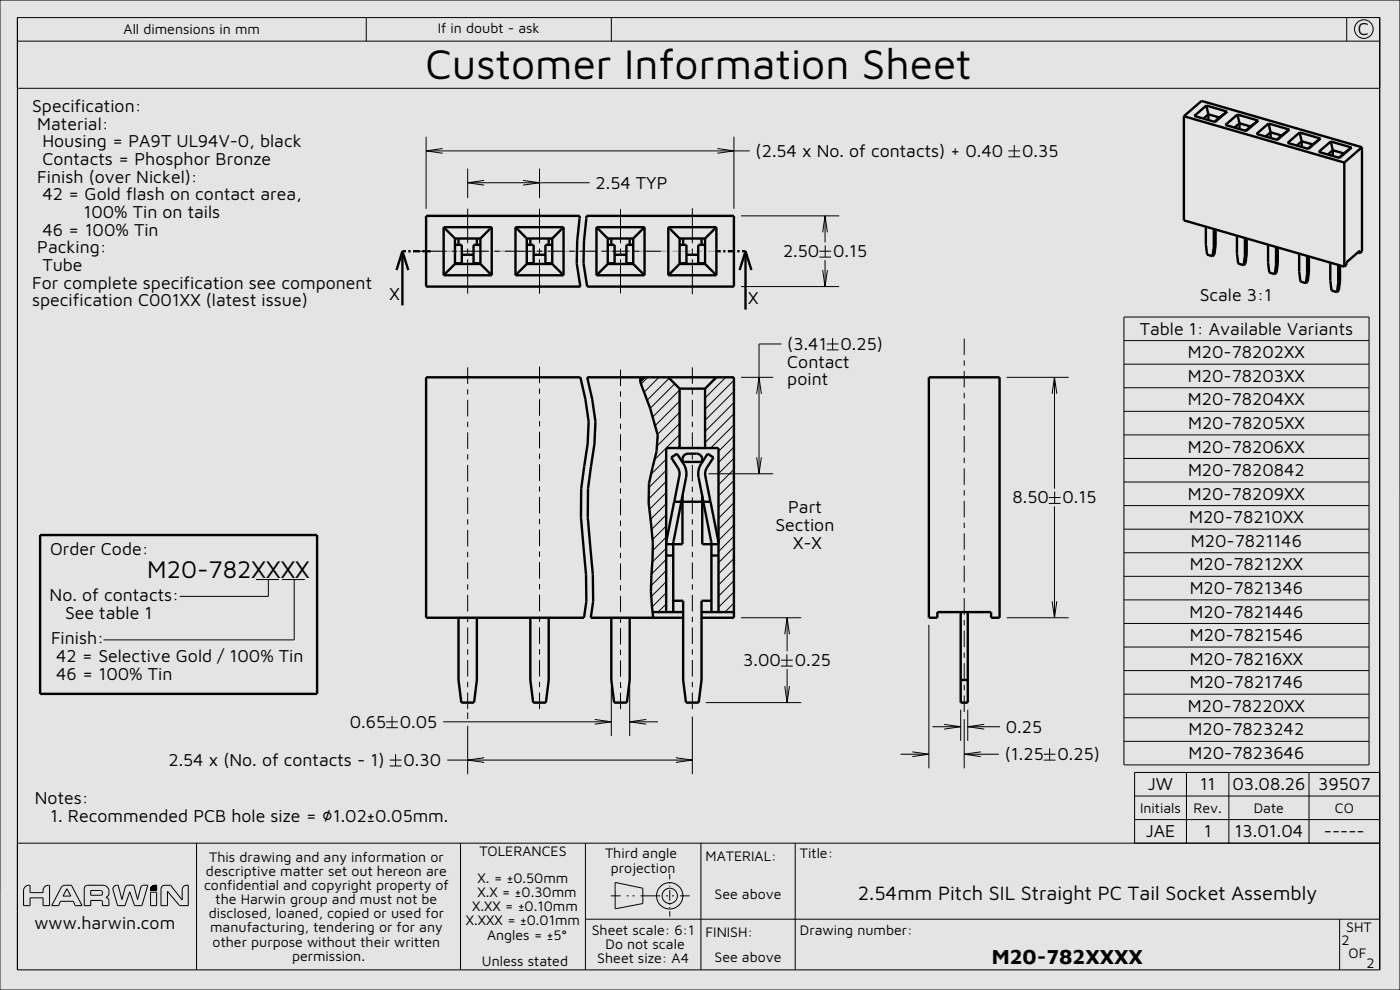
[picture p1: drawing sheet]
<svg xmlns="http://www.w3.org/2000/svg" width="297mm" height="210mm" viewBox="0 0 297 210" stroke-linecap="round" stroke-linejoin="round" font-family="sans-serif">
<path d="M0 0h297v210h-297z" fill="#e5e5de"/>
<path d="M0 0h297v210h-297z" fill="none" stroke="#e5e5de" stroke-width=".21"/>
<g fill="none" stroke="#000" stroke-width=".21">
<path d="M0 0h297v210h-297zM3.7 3.7h289v202h-289zM3.7 8.7h289M3.7 18.7h289M77.7 3.7v5M129.7 3.7v5M285.7 3.7v5M90.4 32h68.7M90.4 29v15.3M93.9 31.5l-3.5 .5 3.5 .5M99.2 35.8v6.2M99.2 38.8h25.9"/>
<path d="M102.7 38.3l-3.5 .5 3.5 .5M111 38.3l3.5 .5-3.5 .5M114.5 35.8v6.2M152.2 31.5l3.5 .5-3.5 .5M155.7 29v15.3M213.9 32h2.5M213.9 33.3h2.5M215.2 30.8v2.5M157.2 45.8h20.8M173.8 53.3h2.5M173.8 54.5h2.5M174.5 49.3l.5-3.5 .5 3.5"/>
<path d="M174.5 57.3l.5 3.5 .5-3.5M175 45.8v5.6M175 55.2v5.6M175.1 52v2.5M157.2 60.8h20.8M165.8 73h-4.8v27.5M175.4 73h2.5M175.4 74.2h2.5M176.6 71.7v2.5M238.4 67.3h52v95h-52zM238.4 72.3h52M238.4 77.3h52"/>
<path d="M137.4 80l-1.4 1.5M139.8 80l-3.2 3.2M141.3 97.4l-3.2 3.2M141.3 99.8l-3.6 3.6M142 80.2l-4.7 4.7M143.1 81.4l-5.2 5.2M144.2 82.7l-5.8 5.8M144.2 85.1l-5.2 5.2M144.2 87.5l-4.7 4.6M144.2 89.8l-4.8 4.8M144.2 92.2l-5.4 5.3M144.2 94.6l-.5 .4"/>
<path d="M154 80l-4.4 4.4M155.7 80.7l-6.1 6.1M155.7 83l-6.1 6.2M155.7 85.4l-6.1 6.1M155.7 87.8l-6.1 6.1M155.7 90.1l-4.9 4.9M155.7 92.5l-3.3 3.3M155.7 94.8l-3.3 3.3M155.7 97.2l-3.3 3.3M155.7 99.6l-3.3 3.2M157.2 80h6.8M160.5 83.5l.5-3.5 .5 3.5"/>
<path d="M160.5 97l.5 3.5 .5-3.5M213.6 80h13.1M223.2 83.5l.5-3.5 .5 3.5M223.7 80v23.7M238.4 82.3h52M238.4 87.3h52M238.4 92.3h52M238.4 97.3h52M141.3 102.1l-3.7 3.7M141.3 104.5l-3.5 3.5M141.3 106.9l-3.3 3.3M141.3 109.2l-3.1 3.1"/>
<path d="M141.3 111.6l-2.9 2.9M141.3 113.9l-2.8 2.9M141.3 116.3l-2.9 2.9M141.3 118.7l-3.1 3.1M150.3 100.5h13.7M155.7 101.9l-3.3 3.3M155.7 104.3l-3.3 3.3M155.7 106.7l-3.3 3.2M155.7 109l-3.3 3.3M155.7 111.4l-3.3 3.3M155.7 113.7l-3.3 3.3M155.7 116.1l-3.3 3.3"/>
<path d="M155.7 118.5l-3.3 3.2M222.5 105.5h2.5M222.5 106.8h2.5M223.7 107.4v23.6M223.7 104.3v2.5M238.4 102.3h52M238.4 107.3h52M238.4 112.3h52M238.4 117.3h52M54.3 122.9h4.9M56.9 122.9v3.6h-18.8M59.8 122.9h4.9"/>
<path d="M62.4 122.9v12.8h-40.4M141.3 121l-3.2 3.2M141.3 123.4l-3.1 3.2M141.3 125.8l-3 3M141.3 128.1l-1.7 1.7M155.7 120.8l-3.3 3.3M155.7 123.2l-3.3 3.3M155.7 125.6l-3.3 3.2M155.7 127.9l-1.9 1.9M157.2 131h12.8M166.5 134.5l.5-3.5 .5 3.5M166.9 138.8v2.5"/>
<path d="M167 131v7.2M197.1 132.5v30.5M213.6 131h13.1M223.2 127.5l.5 3.5 .5-3.5M238.4 122.3h52M238.4 127.3h52M238.4 132.3h52M238.4 137.3h52M81.9 153.1h2.5M81.9 154.4h2.5M83.2 151.9v2.5M83.9 160v2.5"/>
<path d="M94 153.1h35.7M99.2 151.1v1.4M99.2 154v10.2M126.2 152.6l3.5 .5-3.5 .5M129.7 145.7v10.4M133.6 153.1h6M133.6 145.7v10.4M137.1 152.6l-3.5 .5 3.5 .5M146.9 152v12.2M149.7 149h20.3M165.7 140h2.5M165.7 141.3h2.5"/>
<path d="M166.5 145.5l.5 3.5 .5-3.5M167 141.9v7.1M191.1 160h6M193.6 159.5l3.5 .5-3.5 .5M197.8 154.2h6M200.3 153.7l3.5 .5-3.5 .5M203.8 150.5v6.7M204.6 160h7.3M204.6 152.5v10.5M205.3 154.2h6.8M205.3 150.5v6.7M208.1 159.5l-3.5 .5 3.5 .5"/>
<path d="M208.8 153.7l-3.5 .5 3.5 .5M221.4 160h2.5M222.7 158.7v2.5M238.4 142.3h52M238.4 147.3h52M238.4 152.3h52M238.4 157.3h52M41.7 178.9v26.8M82.7 161.2h2.5M82.7 162.5h2.5M94.9 161.2h52M97.7 178.9v26.8"/>
<path d="M102.7 160.7l-3.5 .5 3.5 .5M124.2 178.9v26.8M143.4 160.7l3.5 .5-3.5 .5M148.7 178.9v26.8M168.7 178.9v26.8M221.4 161.2h2.5M240.7 168.9h52M240.7 173.9h52M251.7 163.9v15M260.7 163.9v15M277.7 163.9v15M292.7 163.9h-52v15"/>
<path d="M292.7 178.9h-289M5.4 188.1l.3-.2 .7-.1v1.5h2.7a1.24 1.24 0 0 1 1.4-1.5v4.3h-1.4v-1.6h-2.7v1.6h-1.4v-3.3zM13 188.2l.7-.4h1.5l2.2 4.3h-1.5l-.3-.9h-2.8l-.4 .9h-1.4zM14.2 188.5l.8 1.6h-1.6zM18.1 188l.4-.2h3.3a1.39 1.39 0 0 1 1.3 1 1.39 1.39 0 0 1-.6 1.6l.5 .4 .1 1.3h-1.4v-.6a.37 .37 0 0 0-.4-.5h-2.1v1.1h-1.3v-3.6zM19.2 188.9h2.3l.2 .3v.4l-.3 .3h-2.2zM26.6 188.2l-.7 2.6-.8-3a.95 .95 0 0 0-1.2 .9M29.9 188.2l-.7 2.6-.8-3h-1.3l-.5 .4M29.9 188.2l.5-.4h1l-1.3 4.3h-1.6l-1-2.9-1 2.9h-1.5l-1.1-3.5M31.9 189.3h1.3v2.8h-1.3zM32.3 188l-.1 .1M32.5 187.9l-.5 .4"/>
<path d="M32.6 187.8l-.6 .6M32.7 187.8l-.7 .7M32.8 187.8l-.9 .8M32.9 187.8l-1 .9M32.9 187.8l-1 1M33 187.8a.95 .95 0 0 0-1.1 1.1h1.3v-1.1M33 187.8h.2M33 187.8l-1.1 1.1 1.2-1.1M33.2 187.8l-1.2 1.1M33.2 187.8l-1.1 1.1M33.2 187.8l-1 1.1M33.2 187.9l-1 1"/>
<path d="M33.2 188l-.9 .9M33.2 188l-.8 .9M33.2 188.1l-.7 .8M33.2 188.2l-.7 .7M33.2 188.3l-.6 .6M33.2 188.3l-.5 .6M33.2 188.4l-.4 .5M33.2 188.5l-.4 .4M33.2 188.6l-.3 .3M33.2 188.6l-.2 .3M33.2 188.7l-.2 .2M33.2 188.8l-.1 .1"/>
<path d="M33.2 188.9h.1M39.5 187.8h.4v4.3h-1.8l-2.6-3v3h-1.4v-3.4l.3-.6 .4-.3h1.4l2.5 3.1v-2.4l.4-.6 .5-.1M124.2 195h168.5M129.6 190h2.1M130.5 187.2l5.9 1.2v3.3l-5.9 1.1zM132.9 190h.5M134.2 190h.4M135.9 190h4.2M141.3 190h.4M142.1 185.4v1.1M142.1 187.2v.2M142.1 187.9v.2"/>
<path d="M142.1 188.8v2.2M142.1 191.7v.2M142.1 192.4v.2M142.1 193.3v1.1M142.6 190h.4M144.2 190h2.1M284.2 195v10.7"/>
<circle cx="289.3" cy="6.2" r="1.98"/>
<circle cx="142.1" cy="190" r="2.79"/>
<circle cx="142.1" cy="190" r="1.62"/>
</g>
<g fill="none" stroke="#000" stroke-width=".51">
<path d="M251.2 24.7l3.7-3.3 34 9.8M251.2 24.7v22l34 9.9M251.2 24.7l34 9.8M255.9 22.4l-2.5 2.2 4.4 1.3 2.5-2.2M255.9 22.4l.5 1.9M255.9 22.4l4.4 1.3M256.4 24.3l-1.1 .9M256.4 24.3v1.2M256.4 24.3l2.3 .6M258.7 24.9l-1.1 .9M260.3 23.7l-1.6 1.2M262.5 24.3l-2.5 2.2 4.4 1.3 2.5-2.2"/>
<path d="M262.5 24.3l.4 1.9M262.5 24.3l4.4 1.3M262.9 26.2l-1 .9M262.9 26.2v1.2M262.9 26.2l2.4 .6M265.3 26.8l-1.1 .9M266.9 25.6l-1.6 1.2M269.1 26.2l-2.5 2.2 4.4 1.3 2.5-2.2M269.1 26.2l.4 1.9M269.1 26.2l4.4 1.3M269.5 28.1l-1 .9M269.5 28.1v1.2"/>
<path d="M269.5 28.1l2.4 .6M271.9 28.7l-1.1 .9M273.5 27.5l-1.6 1.2M275.7 28.1l-2.5 2.2 4.4 1.3 2.5-2.2M275.7 28.1l.4 1.9M275.7 28.1l4.4 1.3M276.1 30l-1 .9M276.1 30v1.2M276.1 30l2.4 .6M278.5 30.6l-1.1 1M280.1 29.4l-1.6 1.2M282.3 30l-2.5 2.2 4.4 1.3 2.5-2.2"/>
<path d="M282.3 30l4.4 1.3M282.3 30l.4 1.9M282.7 31.9l-1 .9M282.7 31.9v1.2M282.7 31.9l2.4 .6M285.1 32.5l-1.1 1M285.2 34.5v22.1M286.7 31.3l-1.6 1.2M288.9 31.2l-3.7 3.3M288.9 31.2v22.1l-.4 .4M84.1 57.3l1.3-4 1.2 4M86.1 53.3h-.7v11.5"/>
<path d="M86.6 53.3h.5M87.6 53.3h1.5M89.6 53.3h.5M90.4 45.8h32.6l-.6 5.3-.1 4.8 .8 4.9h-32.7zM90.6 53.3h.8M94.1 58.4h10.2M94.1 48.2h10.2M94.1 48.2v10.2M94.1 48.2l2.4 2.4M96.5 51.9h1.5v3.9h-1.5M96.5 56h5.4M96.5 50.6h5.4"/>
<path d="M96.5 50.6v5.4M96.5 56l-2.4 2.4M96.6 51.9l-.1 .1M96.8 51.9h.1M97.3 50.6v1.3M98 54h2.5M101.2 50.6v1.3M101.6 51.9h.1M101.8 51.9l.1 .1M101.9 51.9h-1.4v3.9h1.4M101.9 50.6v5.4M101.9 56l2.4 2.4"/>
<path d="M104.3 48.2l-2.4 2.4M104.3 48.2v10.2M109.4 58.4h10.2M109.4 48.2h10.2M109.4 48.2v10.2M109.4 48.2l2.4 2.4M111.8 51.9h1.4v3.9h-1.4M111.8 56h5.4M111.8 50.6h5.4M111.8 50.6v5.4M111.8 56l-2.4 2.4M111.9 51.9l-.1 .1"/>
<path d="M112.1 51.9h.1M112.5 50.6v1.3M113.2 54h2.5M116.4 50.6v1.3M116.8 51.9h.1M117.1 51.9l.1 .1M117.2 51.9h-1.5v3.9h1.5M117.2 56l2.4 2.4M117.2 50.6v5.4M119.6 48.2l-2.4 2.4M119.6 48.2v10.2M124.4 45.8h31.3v15h-31.1l-.8-4.9 .1-4.8z"/>
<path d="M126.5 48.2v10.2M126.5 58.4h10.2M126.5 48.2l2.4 2.4M126.5 48.2h10.2M128.9 51.9h1.5v3.9h-1.5M128.9 50.6v5.4M128.9 56l-2.4 2.4M128.9 56h5.4M128.9 50.6h5.4M129 51.9l-.1 .1M129.2 51.9h.1M129.7 50.6v1.3"/>
<path d="M130.4 54h2.5M133.6 50.6v1.3M134 51.9h.1M134.2 51.9l.1 .1M134.3 51.9h-1.4v3.9h1.4M134.3 50.6v5.4M134.3 56l2.4 2.4M136.7 48.2l-2.4 2.4M136.7 48.2v10.2M141.8 58.4h10.2M141.8 48.2v10.2M141.8 48.2h10.2"/>
<path d="M141.8 48.2l2.4 2.4M144.2 51.9h1.4v3.9h-1.4M144.2 50.6v5.4M144.2 56h5.4M144.2 50.6h5.4M144.2 56l-2.4 2.4M144.3 51.9l-.1 .1M144.5 51.9h.1M144.9 50.6v1.3M145.6 54h2.5M148.8 50.6v1.3M149.3 51.9h.1"/>
<path d="M149.5 51.9l.1 .1M149.6 51.9h-1.5v3.9h1.5M149.6 50.6v5.4M149.6 56l2.4 2.4M152 48.2l-2.4 2.4M152 48.2v10.2M152.2 53.3h.7M153.4 53.3h.5M154.4 53.3h1.5M156.4 53.3h.5M156.9 57.3l1.3-4 1.2 4M157.4 53.3h.8v12.4"/>
<path d="M255.8 48.1v3.8l.3 2.1 1.1 .3M257.5 48.6v3.7M257.5 52.3l-.3 2M257.9 48.7v3.3M257.9 52l-.3 2-.4 .3M257.9 52l-.4 .3M262.4 50v3.8l.3 2.1 1.1 .3M264.1 50.5v3.7M264.1 54.2l-.3 2M264.5 50.6v3.3M264.5 53.9l-.3 2-.4 .3M264.5 53.9l-.4 .3"/>
<path d="M269 51.9v3.8l.3 2.1 1.1 .4M270.7 52.4v3.8M270.7 56.2l-.3 2M271.1 52.5v3.3M271.1 55.8l-.3 2-.4 .4M271.1 55.8l-.4 .4M275.6 53.8v3.8l.3 2.1 1.1 .4M277.3 54.3v3.8M277.3 58.1l-.3 2M277.7 54.4v3.3M277.7 57.7l-.3 2-.4 .4M277.7 57.7l-.4 .4"/>
<path d="M282.2 55.7v3.8l.3 2.1 1.1 .4M283.9 56.2v3.8M283.9 60l-.3 2M284.3 56.3v3.3M284.3 59.6l-.3 2-.4 .4M284.3 59.6l-.4 .4M288 53.6l.5 .1M288.5 53.7v-.5l-2.9 2.5v.5l-.4 .4M90.4 80h32.7l1.1 4.7 .7 4.7-.2 4.8-1.4 9.5-.1 6 1.1 12.2 .1 5.7-.5 3.4h-33.5zM135.9 80l-.1 1 2.1 5.6 1.6 5.7-.2 3.5-1.6 6.8-.1 4.1 .9 8.4-.1 3.5a45.8 45.8 0 0 0 .2 12.4M136.7 80l-.9 1M141.8 80l2.4 2.4"/>
<path d="M144.2 82.4v12.6M144.2 82.4h5.4M144.8 98.1a1.44 1.44 0 0 1 .5-1.7l.7-.2h1.8a1.2 1.2 0 0 1 1.2 1v.9M144.8 98h4.2M149.6 82.4v12.6M152 80l-2.4 2.4M197.1 80h15v51h-1.8v-1.2h-11.4v1.2h-1.8zM8.5 113.5h58.8v33.7h-58.8zM141.3 117.8h1.5M143 106.4h.1M144.5 106.4h-1.5M144.5 106.4h.1"/>
<path d="M144.8 106.4h4.2M144.8 105.1v10.3h-3.5l2.9-14.8-.2-1.1-1.6-2.5 1.2-.8 1.6 2.6 .4 1v1l-2.8 14.4v14.6M149 105.1v10.3h3.4l-.1-.8M149.2 106.4h1.5M150.7 106.4h.1M150.9 117.8h1.5M152.4 115l-2.8-14.4 .2-1.1 1.6-2.5-1.3-.8-1.6 2.6-.3 1-.1 1 2.8 14.4v14.6M97.3 131v13.2l.6 4.8h2.7l.6-4.8v-13.2M112.5 131v13.2l.6 4.8h2.7l.6-4.8v-13.2M129.7 131v13.2l.6 4.8h2.7l.6-4.8v-13.2M138.4 129.8h6.5M141.3 129.8v-34.8h11.1v34.8"/>
<path d="M142.8 127.4h2.1v16.8l.6 4.8h2.7l.6-4.8v-16.8h2.1M144.9 131h-19.6l.5-3.4v-5.7l-1.1-12.2v-6l1.4-9.5 .2-4.8-.7-4.7-1-4.7h31.1v51h-6.9M148.8 129.8h6.9M203.8 129.8v19.2h1.5v-19.2M203.8 144.2h1.5"/>
</g>
<g fill="none" stroke="#9196a0" stroke-width=".21">
<path d="M91.4 53.3h1.9M94.5 53.3h1.3M97.1 53.3h3.8M102.1 53.3h1.3M104.7 53.3h3.8M109.7 53.3h1.3M112.3 53.3h3.8M117.3 53.3h1.3M119.9 53.3h3.8M124.9 53.3h1.3M127.5 53.3h3.8M132.5 53.3h1.3"/>
<path d="M135.1 53.3h3.8M140.1 53.3h1.3M142.7 53.3h3.8M147.7 53.3h1.3M150.3 53.3h1.9"/>
</g>
<!-- layer: 02___PRT_ALL_AXES -->
<g fill="none" stroke="#000" stroke-width=".21">
<path d="M89.1 53.3h5.6M95.8 53.3h1.2M98.1 53.3h5.6M99.2 44.3v7.3M99.2 52.7v1.2M99.2 55v7.3M104.9 53.3h1.1M107.1 53.3h5.7M113.9 53.3h1.1M114.5 44.3v7.3M114.5 52.7v1.2M114.5 55v7.3"/>
<path d="M116.1 53.3h3.5M120.8 53.3h1.1M123 53.3h3.5M127.6 53.3h1.1M129.9 53.3h3.5M131.6 44.3v7.3M131.6 52.7v1.2M131.6 55v7.3M134.5 53.3h1.1M136.7 53.3h3.5M146.9 44.2v7.4M146.9 52.7v1.2"/>
<path d="M146.9 55v7.4M99.2 77.9v3.5M114.5 77.8v3.5M131.6 78.4v3.5M146.9 77.9v3.5M204.6 71.8v3.5M204.6 76.4v1.2M204.6 78.7v3.5M99.2 82.6v1.1M99.2 84.8v3.5M99.2 89.5v1.1M99.2 91.7v3.5"/>
<path d="M99.2 96.4v1.1M99.2 98.6v3.5M114.5 82.4v1.1M114.5 84.7v3.5M114.5 89.3v1.2M114.5 91.6v3.5M114.5 96.2v1.2M114.5 98.5v3.5M131.6 83v1.1M131.6 85.3v3.4M131.6 89.9v1.1M131.6 92.1v3.5"/>
<path d="M131.6 96.7v1.1M131.6 99v3.4M146.9 82.6v1.1M146.9 84.8v3.5M146.9 89.5v1.1M146.9 91.7v3.5M146.9 96.4v1.1M146.9 98.6v3.5M204.6 83.3v1.2M204.6 85.6v3.5M204.6 90.2v1.1M204.6 92.5v3.5"/>
<path d="M204.6 97.1v1.1M204.6 99.4v3.5M99.2 103.3v1.1M99.2 105.5v3.5M99.2 110.2v1.1M99.2 112.4v3.5M99.2 117.1v1.1M99.2 119.3v3.5M114.5 103.2v1.1M114.5 105.4v3.5M114.5 110.1v1.1M114.5 112.3v3.5"/>
<path d="M114.5 117v1.1M114.5 119.2v3.6M131.6 103.6v1.1M131.6 105.8v3.5M131.6 110.4v1.1M131.6 112.7v3.4M131.6 117.3v1.1M131.6 119.5v3.5M146.9 103.3v1.1M146.9 105.5v3.5M146.9 110.2v1.1M146.9 112.4v3.5"/>
<path d="M146.9 117.1v1.1M146.9 119.3v3.5M204.6 104v1.1M204.6 106.2v3.5M204.6 110.9v1.1M204.6 113.1v3.5M204.6 117.7v1.2M99.2 123.9v1.2M99.2 126.2v3.5M99.2 130.8v1.2M99.2 133.1v3.5M99.2 137.7v1.2"/>
<path d="M99.2 140v3.5M114.5 123.9v1.1M114.5 126.1v3.6M114.5 130.8v1.1M114.5 133.1v3.5M114.5 137.7v1.1M114.5 140v3.5M131.6 124.1v1.2M131.6 126.4v3.5M131.6 131v1.1M131.6 133.2v3.5M131.6 137.8v1.2"/>
<path d="M146.9 123.9v1.2M146.9 126.2v3.5M146.9 130.8v1.2M146.9 133.1v3.5M146.9 137.7v1.2M146.9 140v3.5M204.6 120v3.5M204.6 124.6v1.2M204.6 126.9v3.5M204.6 131.5v1.1M204.6 133.8v3.5M204.6 138.4v1.1"/>
<path d="M99.2 144.6v1.2M99.2 146.9v3.5M114.5 144.6v1.2M114.5 146.9v3.5M131.6 145.8h.1M131.6 140.1v3.5M131.6 144.7v1.1M131.6 146.9v3.5M146.9 144.6v1.2M146.9 146.9v3.5M204.6 140.7v3.5M204.6 145.3v1.1"/>
<path d="M204.6 147.5v3.5"/>
</g>
<text font-size="9" x="90.3" y="16.7">Customer Information Sheet</text>
<text font-size="5.3" x="31.2" y="122.5">M20-782XXXX</text>
<text font-size="4.5" x="210.4" y="204.5">M20-782XXXX</text>
<text font-size="4.2" x="182" y="191">2.54mm Pitch SIL Straight PC Tail Socket Assembly</text>
<g font-size="3.8">
<text x="288" y="7.5">C</text>
<text x="6.8" y="23.8">Specification:</text>
<text x="7.9" y="27.5">Material:</text>
<text x="9" y="31.3">Housing = PA9T UL94V-0, black</text>
<text x="9" y="35">Contacts = Phosphor Bronze</text>
<text x="160.3" y="33.3">(2.54 x No. of contacts) + 0.40</text>
<text x="216.8" y="33.3">0.35</text>
<text x="7.9" y="38.8">Finish (over Nickel):</text>
<text x="126.3" y="40">2.54 TYP</text>
<text x="9" y="42.5">42 = Gold flash on contact area,</text>
<text x="17.7" y="46.3">100% Tin on tails</text>
<text x="7.9" y="53.8">Packing:</text>
<text x="9" y="50">46 = 100% Tin</text>
<text x="9" y="57.5">Tube</text>
<text x="166.1" y="54.5">2.50</text>
<text x="176.7" y="54.5">0.15</text>
<text x="6.8" y="61.3">For complete specification see component</text>
<text x="6.8" y="65">specification C001XX (latest issue)</text>
<text x="82.6" y="63.5">X</text>
<text x="158.7" y="64.4">X</text>
<text x="254.5" y="63.8">Scale 3:1</text>
<text x="241.8" y="71">Table 1: Available Variants</text>
<text x="167" y="74.2">(3.41</text>
<text x="167" y="78">Contact</text>
<text x="178.3" y="74.2">0.25)</text>
<text x="252" y="76">M20-78202XX</text>
<text x="167" y="81.7">point</text>
<text x="252" y="81">M20-78203XX</text>
<text x="252" y="86">M20-78204XX</text>
<text x="252.1" y="91">M20-78205XX</text>
<text x="252" y="96">M20-78206XX</text>
<text x="252" y="101">M20-7820842</text>
<text x="214.8" y="106.8">8.50</text>
<text x="225.4" y="106.8">0.15</text>
<text x="252" y="106">M20-78209XX</text>
<text x="164.5" y="112.7">Section</text>
<text x="167.2" y="108.9">Part</text>
<text x="252.3" y="111">M20-78210XX</text>
<text x="10.6" y="117.8">Order Code:</text>
<text x="168.2" y="116.4">X-X</text>
<text x="252.6" y="116">M20-7821146</text>
<text x="252.4" y="121">M20-78212XX</text>
<text x="10.5" y="127.5">No. of contacts:</text>
<text x="13.8" y="131.2">See table 1</text>
<text x="252.4" y="131">M20-7821446</text>
<text x="252.4" y="126">M20-7821346</text>
<text x="10.8" y="136.7">Finish:</text>
<text x="252.4" y="136">M20-7821546</text>
<text x="11.9" y="140.4">42 = Selective Gold / 100% Tin</text>
<text x="157.7" y="141.3">3.00</text>
<text x="168.6" y="141.3">0.25</text>
<text x="252.4" y="141">M20-78216XX</text>
<text x="11.9" y="144.2">46 = 100% Tin</text>
<text x="252.4" y="146">M20-7821746</text>
<text x="74.2" y="154.4">0.65</text>
<text x="84.8" y="154.4">0.05</text>
<text x="213.4" y="155.4">0.25</text>
<text x="252" y="151">M20-78220XX</text>
<text x="213.2" y="161.2">(1.25</text>
<text x="224.3" y="161.2">0.25)</text>
<text x="252.1" y="161">M20-7823646</text>
<text x="252.2" y="156">M20-7823242</text>
<text x="35.7" y="162.5">2.54 x (No. of contacts - 1)</text>
<text x="85.6" y="162.5">0.30</text>
<text x="243.5" y="167.6">JW</text>
<text x="254.5" y="167.6">11</text>
<text x="261.4" y="167.6">03.08.26</text>
<text x="279.7" y="167.6">39507</text>
<text x="7.4" y="170.6">Notes:</text>
<text x="10.7" y="174.3">1. Recommended PCB hole size = ⌀1.02±0.05mm.</text>
<text x="243.1" y="177.6">JAE</text>
<text x="255.3" y="177.6">1</text>
<text x="261.9" y="177.6">13.01.04</text>
<text x="280.8" y="177.6">-----</text>
<text x="7.3" y="197.1">www.harwin.com</text>
</g>
<g font-size="3">
<text x="26.2" y="7.2">All dimensions in mm</text>
<text x="92.9" y="7">If in doubt - ask</text>
<text x="241.9" y="172.4">Initials</text>
<text x="253.2" y="172.4">Rev.</text>
<text x="266" y="172.4">Date</text>
<text x="283.2" y="172.4">CO</text>
<text x="43.7" y="185.8">descriptive matter set out hereon are</text>
<text x="44.4" y="182.8">This drawing and any information or</text>
<text x="101.7" y="181.6">TOLERANCES</text>
<text x="128.4" y="182.1">Third angle</text>
<text x="129.6" y="185.1">projection</text>
<text x="149.7" y="182.5">MATERIAL:</text>
<text x="169.7" y="182.1">Title:</text>
<text x="43.3" y="188.8">confidential and copyright property of</text>
<text x="45.7" y="191.8">the Harwin group and must not be</text>
<text x="101.3" y="190.3">X.X = ±0.30mm</text>
<text x="101.3" y="187.3">X. = ±0.50mm</text>
<text x="151.6" y="190.6">See above</text>
<text x="44.3" y="194.8">disclosed, loaned, copied or used for</text>
<text x="44.6" y="197.8">manufacturing, tendering or for any</text>
<text x="98.8" y="196.3">X.XXX = ±0.01mm</text>
<text x="100.2" y="193.3">X.XX = ±0.10mm</text>
<text x="285.6" y="197.7">SHT</text>
<text x="45.1" y="200.8">other purpose without their written</text>
<text x="61.9" y="203.8">permission.</text>
<text x="103.3" y="199.3">Angles = ±5°</text>
<text x="125.5" y="198.4">Sheet scale: 6:1</text>
<text x="128.5" y="201.4">Do not scale</text>
<text x="149.7" y="198.7">FINISH:</text>
<text x="169.7" y="198.2">Drawing number:</text>
<text x="284.6" y="200.5">2</text>
<text x="286.1" y="203.3">OF</text>
<text x="102.2" y="205">Unless stated</text>
<text x="126.7" y="204.4">Sheet size: A4</text>
<text x="151.6" y="204">See above</text>
<text x="289.9" y="205.3">2</text>
</g>
</svg>
